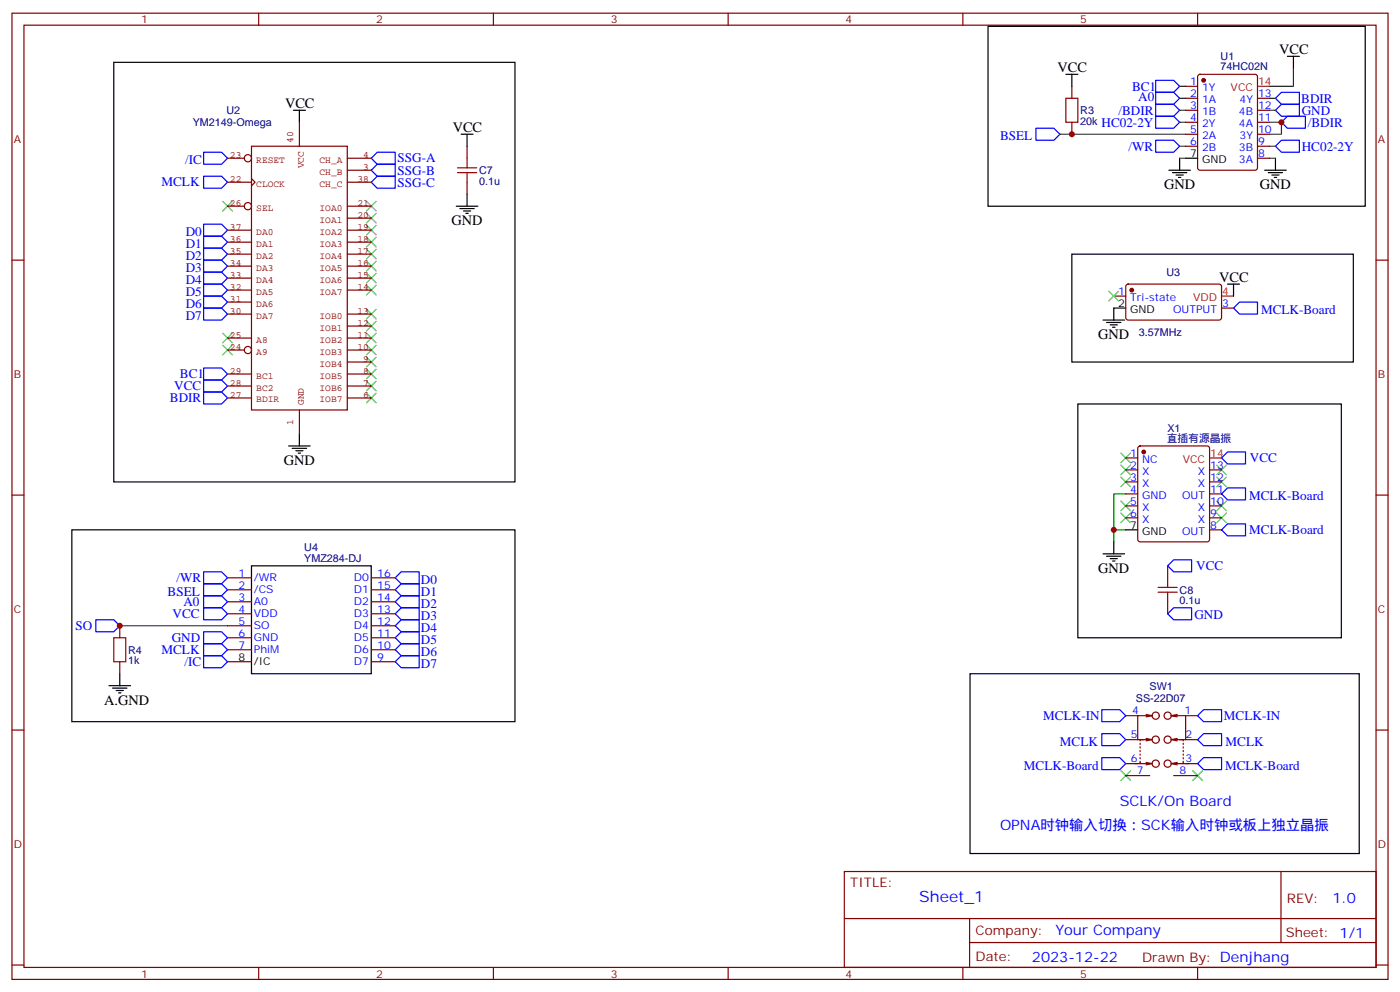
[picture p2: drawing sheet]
<svg xmlns="http://www.w3.org/2000/svg" width="412mm" height="292mm" viewBox="0 0 412 292" stroke-linecap="round" stroke-linejoin="round" font-family="sans-serif">
<g fill="none" stroke="#870000" stroke-width=".35">
<path d="M3.5 3.9h405.4v284.3h-405.4zM7.1 7.4h398.2v277.3h-398.2zM76.2 3.9v3.5M145.3 3.9v3.5M214.5 3.9v3.5M283.6 3.9v3.5M352.8 3.9v3.5M315.7 25.4v3.5M315.7 36v3.5M349.2 25.4h3.6M349.2 28.9h3.6M349.2 32.5h3.6"/>
<path d="M349.2 36h3.6M349.2 39.5h3.6M353 22.1l.5-.2h16.2l.7 .4v27.1l-.4 .6-16.5 .1-.7-.5v-27zM370.4 28.9h3.5M370.4 32.5h3.5M370.4 36h3.5M370.4 39.5h3.5M137.6 43v3.6M137.6 53.6v3.6M349.2 43h3.6M370.4 43h3.5M370.4 46.6h3.5"/>
<path d="M3.5 76.6h3.6M405.3 76.6h3.6M328.1 87.1h3.5M331.8 83.8l.5-.2 27.1 .1 .4 .6v9.5l-.7 .4-27.1-.1-.4-.6v-9.2zM359.8 90.7h3.6M331.6 138.3h3.5M331.6 134.8h3.5M335.4 131.4l.4-.2h19.8l.5 .2 .2 .5v26.9l-.2 .4-.5 .3h-19.8l-.5-.3-.2-.4v-26.9zM356.3 138.3h3.5M3.5 145.7h3.6M331.6 141.8h3.5M331.6 145.3h3.5"/>
<path d="M331.6 148.9h3.5M331.6 152.4h3.5M356.3 141.8h3.5M356.3 145.3h3.5M356.3 148.9h3.5M356.3 152.4h3.5M356.3 155.9h3.5M405.3 145.7h3.6M67 170h7.1M67 173.6h7.1M67 177.1h7.1M109.4 170h7"/>
<path d="M109.4 173.6h7M109.4 177.1h7M344 166.5v3.5M344 177.1v3.5M35.3 184.1v3.6M35.3 194.7v3.6M67 180.6h7.1M67 184.1h7.1M67 187.7h7.1M67 191.2h7.1M67 194.7h7.1M109.4 180.6h7"/>
<path d="M109.4 184.1h7M109.4 187.7h7M109.4 191.2h7M109.4 194.7h7M3.5 214.8h3.6M331.6 210.6h3.5M331.6 217.7h5.3M335.8 218.7v.4M335.8 219.8v.3M337.6 217.3l1.8 .4-1.8 .3M337.6 210.3l1.8 .3M338.7 217.7h-2.9v.3"/>
<path d="M339.4 210.6h-4.3v7.1M339.4 210.6l-1.8 .4M345 210.6h4.2v7.1M345 210.6l1.8 .4M345 217.7l1.8 .3M345.7 217.7h2.8v.3M346.8 210.3l-1.8 .3M346.8 217.3l-1.8 .4M347.5 217.7h5.3M348.5 218.7v.4M348.5 219.8v.3M349.2 210.6h3.6"/>
<path d="M405.3 214.8h3.6M331.6 224.7h4.4M331.6 228.2h7.1M335.8 224v.7h2.9M335.8 220.8v.4M335.8 221.9v.3M335.8 223v.3M337.6 224.4l1.8 .3-1.8 .4M345 224.7l1.8 .4M345.7 228.2h7.1M346.8 224.4l-1.8 .3M348.4 224.7h4.4"/>
<path d="M348.5 224v.7h-2.8M348.5 220.8v.4M348.5 221.9v.3M348.5 223v.3M248.7 256.5h156.6v28.2h-156.6zM377.3 256.5v20.9M248.7 270.3h156.5M285.6 277.4h119.6M285.6 270.3v14.1M3.5 284h3.6M76.2 284.7v3.5M145.3 284.7v3.5"/>
<path d="M214.5 284.7v3.5M283.6 284.7v3.5M352.8 284.7v3.5M405.3 284h3.6"/>
<circle cx="340.4" cy="210.6" r="1.06"/>
<circle cx="340.4" cy="217.7" r="1.06"/>
<circle cx="344" cy="210.6" r="1.06"/>
<circle cx="344" cy="217.7" r="1.06"/>
<circle cx="340.4" cy="224.7" r="1.06"/>
<circle cx="344" cy="224.7" r="1.06"/>
</g>
<path d="M314 28.9h3.5v7.1h-3.5zM134.8 50.8h5.6M134.8 49.4h5.6M137.6 46.6v2.8M137.6 50.8v2.8M341.1 174.3h5.7M341.1 172.9h5.7M344 170v2.9M344 174.3v2.8M33.5 187.7h3.5v7h-3.5z" fill="none" stroke="#a10000" stroke-width=".35"/>
<g fill="none" stroke="#000" stroke-width=".35">
<path d="M33.5 18.3h118.2v123.5h-118.2zM291 7.8h111.2v52.9h-111.2zM379.2 16.6h3.6M381 16.6v3.5M86.4 32.5h3.6M88.2 32.5v3.5M135.8 39.5h3.5M137.6 39.5v3.5M314 21.9h3.5M315.7 21.9v3.5M137.6 57.2v3.5M344.3 50.1h6.4"/>
<path d="M345.4 50.8h4.2M346.4 51.5h2.1M347.1 52.2h.7M347.5 46.6v3.5M349.2 46.6h3.6M372.5 50.1h6.4M373.6 50.8h4.2M374.6 51.5h2.2M375.4 52.2h.7M375.7 46.6v3.5M134.4 60.7h6.4M135.5 61.4h4.2"/>
<path d="M136.5 62.1h2.1M137.2 62.8h.7M315.7 74.8h82.9v31.7h-82.9zM324.9 94.2h6.4M326 94.9h4.2M327 95.6h2.1M327.7 96.3h.7M331.6 90.7h-3.5v3.5M361.6 83.6h3.5M363.4 83.6v3.5M317.5 118.9h77.6v68.8h-77.6zM85 131.2h6.4"/>
<path d="M86.1 131.9h4.2M87.1 132.6h2.2M87.8 133.3h.7M88.2 127.7v3.5M21.2 155.9h130.5v56.5h-130.5zM328.1 159.5v3.5M331.6 155.9h3.5M74.1 166.5h35.3v31.8h-35.3zM324.9 163h6.4M326 163.7h4.2M327 164.4h2.1M327.7 165.1h.7"/>
<path d="M35.3 198.3v3.5M285.8 198.3h114.6v52.9h-114.6zM32.1 201.8h6.4M33.2 202.5h4.2M34.2 203.2h2.1M34.9 203.9h.7"/>
</g>
<g fill="none" stroke="#00f" stroke-width=".35">
<path d="M305.2 37.7h5.2l1.8 1.8-1.8 1.8h-5.2zM340.4 27.2h5.3l1.8 1.7-1.8 1.8h-5.3zM340.4 30.7h5.3l1.8 1.8-1.8 1.7h-5.3zM340.4 23.6h5.3l1.8 1.8-1.8 1.8h-5.3zM340.4 34.2h5.3l1.8 1.8-1.8 1.7h-5.3zM377.5 27.2h5.3v3.5h-5.3l-1.8-1.8zM377.5 30.7h5.3v3.5h-5.3l-1.8-1.7zM379.2 34.2h5.3v3.5h-5.3l-1.7-1.7zM60 51.9h5.3l1.7 1.7-1.7 1.8h-5.3zM60 44.8h5.3l1.7 1.8-1.7 1.7h-5.3zM111.1 44.8h5.3v3.5h-5.3l-1.7-1.7zM111.1 48.3h5.3v3.6h-5.3l-1.7-1.8z"/>
<path d="M111.1 51.9h5.3v3.5h-5.3l-1.7-1.8zM340.4 41.3h5.3l1.8 1.7-1.8 1.8h-5.3zM377.5 41.3h5.3v3.5h-5.3l-1.8-1.8zM60 76.6h5.3l1.7 1.7-1.7 1.8h-5.3zM60 73h5.3l1.7 1.8-1.7 1.8h-5.3zM60 69.5h5.3l1.7 1.8-1.7 1.7h-5.3zM60 66h5.3l1.7 1.7-1.7 1.8h-5.3zM60 80.1h5.3l1.7 1.7-1.7 1.8h-5.3zM60 90.7h5.3l1.7 1.7-1.7 1.8h-5.3zM60 87.1h5.3l1.7 1.8-1.7 1.8h-5.3zM60 83.6h5.3l1.7 1.8-1.7 1.7h-5.3zM365.1 88.9h5.3v3.5h-5.3l-1.7-1.7z"/>
<path d="M60 115.4h5.3l1.7 1.7-1.7 1.8h-5.3zM60 108.3h5.3l1.7 1.8-1.7 1.7h-5.3zM60 111.8h5.3l1.7 1.8-1.7 1.8h-5.3zM361.6 133h5.3v3.5h-5.3l-1.8-1.7zM361.6 143.6h5.3v3.5h-5.3l-1.8-1.8zM361.6 154.2h5.3v3.5h-5.3l-1.8-1.8zM60 171.8h5.3l1.7 1.8-1.7 1.7h-5.3zM60 168.3h5.3l1.7 1.7-1.7 1.8h-5.3zM60 175.3h5.3l1.7 1.8-1.7 1.8h-5.3zM60 178.9h5.3l1.7 1.7-1.7 1.8h-5.3zM118.2 168.3h5.3v3.5h-5.3l-1.8-1.8zM118.2 171.8h5.3v3.5h-5.3l-1.8-1.7z"/>
<path d="M118.2 175.3h5.3v3.6h-5.3l-1.8-1.8zM118.2 178.9h5.3v3.5h-5.3l-1.8-1.8zM345.7 164.7h5.3v3.6h-5.3l-1.7-1.8zM28.2 182.4h5.3l1.8 1.7-1.8 1.8h-5.3zM60 193h5.3l1.7 1.7-1.7 1.8h-5.3zM60 185.9h5.3l1.7 1.8-1.7 1.7h-5.3zM60 189.4h5.3l1.7 1.8-1.7 1.8h-5.3zM116.4 191.2l1.8-1.8h5.3v3.6h-5.3zM118.2 182.4h5.3v3.5h-5.3l-1.8-1.8zM118.2 185.9h5.3v3.5h-5.3l-1.8-1.7zM118.2 193h5.3v3.5h-5.3l-1.8-1.8zM344 180.6l1.7-1.7h5.3v3.5h-5.3z"/>
<path d="M324.6 215.9h5.2l1.8 1.8-1.8 1.7h-5.2zM324.6 208.8h5.2l1.8 1.8-1.8 1.8h-5.2zM354.5 215.9h5.3v3.5h-5.3l-1.7-1.7zM354.5 208.8h5.3v3.6h-5.3l-1.7-1.8zM324.6 223h5.2l1.8 1.7-1.8 1.8h-5.2zM354.5 223h5.3v3.5h-5.3l-1.7-1.8z"/>
</g>
<g fill="none" stroke="#3c3" stroke-width=".35">
<path d="M65.6 59.3l2.8 2.8M68.4 59.3l-2.8 2.8M107.9 59.3l2.9 2.8M110.8 59.3l-2.9 2.8M107.9 76.9l2.9 2.8M107.9 73.4l2.9 2.8M107.9 69.8l2.9 2.9M107.9 66.3l2.9 2.8M107.9 62.8l2.9 2.8M110.8 76.9l-2.9 2.8M110.8 73.4l-2.9 2.8M110.8 69.8l-2.9 2.9"/>
<path d="M110.8 66.3l-2.9 2.8M110.8 62.8l-2.9 2.8M65.6 98.1l2.8 2.8M68.4 98.1l-2.8 2.8M107.9 98.1l2.9 2.8M107.9 94.5l2.9 2.9M107.9 91l2.9 2.8M107.9 84l2.9 2.8M107.9 80.4l2.9 2.9M110.8 98.1l-2.9 2.8M110.8 94.5l-2.9 2.9M110.8 91l-2.9 2.8"/>
<path d="M110.8 84l-2.9 2.8M110.8 80.4l-2.9 2.9M326.7 85.7l2.8 2.8M329.5 85.7l-2.8 2.8M65.6 101.6l2.8 2.8M68.4 101.6l-2.8 2.8M107.9 115.7l2.9 2.8M107.9 112.2l2.9 2.8M107.9 108.7l2.9 2.8M107.9 105.1l2.9 2.8M107.9 101.6l2.9 2.8M110.8 115.7l-2.9 2.8"/>
<path d="M110.8 112.2l-2.9 2.8M110.8 108.7l-2.9 2.8M110.8 105.1l-2.9 2.8M110.8 101.6l-2.9 2.8M330.2 136.9l2.8 2.8M330.2 133.3l2.8 2.9M333 136.9l-2.8 2.8M333 133.3l-2.8 2.9M358.4 136.9l2.8 2.8M361.2 136.9l-2.8 2.8M330.2 151l2.8 2.8M330.2 147.5l2.8 2.8"/>
<path d="M330.2 140.4l2.8 2.8M333 151l-2.8 2.8M333 147.5l-2.8 2.8M333 140.4l-2.8 2.8M358.4 140.4l2.8 2.8M358.4 147.5l2.8 2.8M358.4 151l2.8 2.8M361.2 140.4l-2.8 2.8M361.2 147.5l-2.8 2.8M361.2 151l-2.8 2.8M330.2 226.8l2.8 2.9M333 226.8l-2.8 2.9"/>
<path d="M351.4 226.8l2.8 2.9M354.2 226.8l-2.8 2.9"/>
</g>
<g fill="none" stroke="#008700" stroke-width=".35">
<path d="M312.2 39.5h37M347.5 36h1.7M347.5 32.5h1.7M347.5 28.9h1.7M347.5 25.4h1.7M373.9 36h3.6v3.5h-3.6M373.9 32.5h1.8M373.9 28.9h1.8M381 20.1v5.3h-7.1M347.5 46.6h1.7M347.5 43h1.7M373.9 46.6h1.8"/>
<path d="M373.9 43h1.8M328.1 155.9h3.5M331.6 145.3h-3.5v14.2M35.3 184.1h31.7"/>
</g>
<path d="M370.4 25.4h3.5M359.8 87.1h3.6M356.3 134.8h3.5" fill="none" stroke="#f00" stroke-width=".35"/>
<g fill="#870000" stroke="#870000" stroke-width=".35">
<circle cx="336.9" cy="133" r=".53"/>
<circle cx="333.4" cy="85.4" r=".53"/>
<circle cx="354.5" cy="23.6" r=".53"/>
</g>
<g fill="none" stroke="#850000" stroke-width=".35">
<path d="M88.2 36v7M67 53.6h7.1M67 46.6h5M74.1 43h28.2v77.6h-28.2zM74.1 52.6l1 1-1 1.1M102.3 53.6h7.1M102.3 46.6h7.1M102.3 50.1h7.1M67 78.3h7.1M67 74.8h7.1M67 71.3h7.1M67 67.7h7.1"/>
<path d="M67 60.7h5M102.3 78.3h7.1M102.3 74.8h7.1M102.3 71.3h7.1M102.3 67.7h7.1M102.3 64.2h7.1M102.3 60.7h7.1M67 99.5h7.1M67 92.4h7.1M67 85.4h7.1M67 81.8h7.1M67 88.9h7.1"/>
<path d="M102.3 99.5h7.1M102.3 96h7.1M102.3 92.4h7.1M102.3 85.4h7.1M102.3 81.8h7.1M67 103h5M67 117.1h7.1M67 113.6h7.1M67 110.1h7.1M102.3 103h7.1M102.3 117.1h7.1M102.3 113.6h7.1"/>
<path d="M102.3 110.1h7.1M102.3 106.5h7.1M88.2 120.6v7.1"/>
<circle cx="73" cy="46.6" r="1.06"/>
<circle cx="73" cy="60.7" r="1.06"/>
<circle cx="73" cy="103" r="1.06"/>
</g>
<g fill="#c00">
<circle cx="315.7" cy="39.5" r=".88"/>
<circle cx="377.5" cy="36" r=".88"/>
<circle cx="328.1" cy="155.9" r=".88"/>
<circle cx="35.3" cy="184.1" r=".88"/>
</g>
<text font-size="4.6" fill="#00f" x="270.8" y="265.5">Sheet_1</text>
<g font-size="4.2">
<text x="376.8" y="15.9">VCC</text>
<text x="311.5" y="21.2">VCC</text>
<text x="84" y="31.8">VCC</text>
<text x="133.3" y="38.8">VCC</text>
<text x="342.9" y="55.7">GND</text>
<text x="371.1" y="55.7">GND</text>
<text x="133" y="66.3">GND</text>
<text x="359.1" y="82.9">VCC</text>
<text x="323.5" y="99.8">GND</text>
<text x="83.6" y="136.9">GND</text>
<text x="323.5" y="168.6">GND</text>
<text x="30.7" y="207.4">A.GND</text>
</g>
<g font-size="4.2" fill="#00f">
<text x="329.8" y="237.1">SCLK/On Board</text>
<text x="294.6" y="244.1">OPNA时钟输入切换：SCK输入时钟或板上独立晶振</text>
<text x="392.5" y="265.7">1.0</text>
<text x="310.9" y="275.3">Your Company</text>
<text x="304" y="283.1">2023-12-22</text>
</g>
<g font-size="3.9" fill="#00f">
<text x="333.5" y="26.7">BC1</text>
<text x="335.3" y="29.6">A0</text>
<text x="329.4" y="33.7">/BDIR</text>
<text x="383.3" y="30.2">BDIR</text>
<text x="383.5" y="33.7">GND</text>
<text x="294.6" y="41.3">BSEL</text>
<text x="324.5" y="37.2">HC02-2Y</text>
<text x="385.2" y="37.2">/BDIR</text>
<text x="117.1" y="47.8">SSG-A</text>
<text x="332.4" y="44.3">/WR</text>
<text x="383.5" y="44.3">HC02-2Y</text>
<text x="54.5" y="48.3">/IC</text>
<text x="117.1" y="51.4">SSG-B</text>
<text x="47.6" y="54.9">MCLK</text>
<text x="117.1" y="54.9">SSG-C</text>
<text x="54.7" y="69.5">D0</text>
<text x="54.7" y="76.6">D2</text>
<text x="54.7" y="73">D1</text>
<text x="54.7" y="83.6">D4</text>
<text x="54.7" y="80.1">D3</text>
<text x="54.7" y="87.1">D5</text>
<text x="54.7" y="94.2">D7</text>
<text x="54.7" y="90.7">D6</text>
<text x="371.5" y="92.4">MCLK-Board</text>
<text x="53" y="111.3">BC1</text>
<text x="50.1" y="118.4">BDIR</text>
<text x="51.4" y="114.8">VCC</text>
<text x="368.2" y="136">VCC</text>
<text x="367.9" y="147.1">MCLK-Board</text>
<text x="368" y="157.2">MCLK-Board</text>
<text x="352.4" y="167.8">VCC</text>
<text x="52" y="171.3">/WR</text>
<text x="124" y="171.8">D0</text>
<text x="49.4" y="175.3">BSEL</text>
<text x="54" y="178.4">A0</text>
<text x="124" y="175.3">D1</text>
<text x="124" y="178.9">D2</text>
<text x="22.3" y="185.4">SO</text>
<text x="50.8" y="181.9">VCC</text>
<text x="124" y="185.9">D4</text>
<text x="124" y="182.4">D3</text>
<text x="351.8" y="182.1">GND</text>
<text x="50.6" y="188.9">GND</text>
<text x="124" y="189.4">D5</text>
<text x="47.6" y="192.5">MCLK</text>
<text x="54.3" y="196">/IC</text>
<text x="124" y="193">D6</text>
<text x="124" y="196.5">D7</text>
<text x="307.3" y="211.9">MCLK-IN</text>
<text x="360.5" y="211.9">MCLK-IN</text>
<text x="312.2" y="219.4">MCLK</text>
<text x="361" y="219.4">MCLK</text>
<text x="301.6" y="226.5">MCLK-Board</text>
<text x="360.9" y="226.5">MCLK-Board</text>
</g>
<g font-size="3.9" fill="#800">
<text x="250.5" y="261.1">TITLE:</text>
<text x="379.1" y="265.7">REV:</text>
<text x="287.4" y="275.3">Company:</text>
<text x="378.7" y="275.9">Sheet: 1/1</text>
<text x="287.4" y="282.9">Date:</text>
<text x="336.4" y="283">Drawn By: Denjhang</text>
</g>
<g font-size="3.2" fill="#800">
<text x="41.6" y="6.9">1</text>
<text x="110.8" y="6.9">2</text>
<text x="179.9" y="6.9">3</text>
<text x="249.1" y="6.9">4</text>
<text x="318.2" y="6.9">5</text>
<text x="4.1" y="42">A</text>
<text x="405.9" y="42">A</text>
<text x="4.1" y="111.1">B</text>
<text x="405.9" y="111.1">B</text>
<text x="4.1" y="180.3">C</text>
<text x="405.9" y="180.3">C</text>
<text x="4.1" y="249.4">D</text>
<text x="405.9" y="249.4">D</text>
<text x="41.6" y="287.7">1</text>
<text x="110.8" y="287.7">2</text>
<text x="179.9" y="287.7">3</text>
<text x="249.1" y="287.7">4</text>
<text x="318.2" y="287.7">5</text>
</g>
<g font-size="3.2" fill="#000080">
<text x="359.6" y="17.6">U1</text>
<text x="359.6" y="20.7">74HC02N</text>
<text x="66.7" y="33.6">U2</text>
<text x="318.2" y="33.6">R3</text>
<text x="56.8" y="37.1">YM2149-Omega</text>
<text x="318.2" y="36.8">20k</text>
<text x="141.1" y="51.2">C7</text>
<text x="141.1" y="54.4">0.1u</text>
<text x="343.6" y="81.2">U3</text>
<text x="335.5" y="98.9">3.57MHz</text>
<text x="343.7" y="130.1">直插有源晶振</text>
<text x="343.9" y="127">X1</text>
<text x="89.6" y="165.4">YMZ284-DJ</text>
<text x="89.6" y="162.2">U4</text>
<text x="347.5" y="177.9">0.1u</text>
<text x="347.5" y="174.7">C8</text>
<text x="37.7" y="195.5">1k</text>
<text x="37.7" y="192.3">R4</text>
<text x="338.6" y="202.9">SW1</text>
<text x="334.6" y="206.5">SS-22D07</text>
</g>
<g font-size="3.2" fill="#00f">
<text x="350.6" y="25">1</text>
<text x="350.6" y="28.6">2</text>
<text x="354.1" y="26.8">1Y</text>
<text x="370.6" y="28.6">13</text>
<text x="350.6" y="32.1">3</text>
<text x="350.6" y="35.6">4</text>
<text x="354.1" y="30.3">1A</text>
<text x="354.1" y="33.9">1B</text>
<text x="364.9" y="33.9">4B</text>
<text x="365.1" y="30.3">4Y</text>
<text x="370.6" y="35.6">11</text>
<text x="370.6" y="32.1">12</text>
<text x="350.6" y="39.2">5</text>
<text x="354.1" y="37.4">2Y</text>
<text x="354.1" y="40.9">2A</text>
<text x="364.9" y="37.4">4A</text>
<text x="365.1" y="40.9">3Y</text>
<text x="370.6" y="39.2">10</text>
<text x="350.6" y="42.7">6</text>
<text x="354.1" y="44.4">2B</text>
<text x="364.9" y="44.4">3B</text>
<text x="364.9" y="48">3A</text>
<text x="370.6" y="46.2">8</text>
<text x="370.6" y="42.7">9</text>
<text x="329.4" y="86.8">1</text>
<text x="332.9" y="88.5">Tri-state</text>
<text x="345.6" y="92.1">OUTPUT</text>
<text x="360" y="90.3">3</text>
<text x="332.9" y="137.9">2</text>
<text x="332.9" y="134.4">1</text>
<text x="336.4" y="136.2">NC</text>
<text x="356.5" y="137.9">13</text>
<text x="332.9" y="141.5">3</text>
<text x="336.4" y="143.2">X</text>
<text x="336.4" y="139.7">X</text>
<text x="352.8" y="139.7">X</text>
<text x="352.8" y="143.2">X</text>
<text x="356.5" y="141.5">12</text>
<text x="332.9" y="148.5">5</text>
<text x="332.9" y="145">4</text>
<text x="336.4" y="146.8">GND</text>
<text x="348.2" y="146.8">OUT</text>
<text x="356.5" y="145">11</text>
<text x="356.5" y="148.5">10</text>
<text x="332.9" y="152">6</text>
<text x="336.4" y="153.8">X</text>
<text x="336.4" y="150.3">X</text>
<text x="352.8" y="150.3">X</text>
<text x="352.8" y="153.8">X</text>
<text x="356.5" y="152">9</text>
<text x="356.5" y="155.6">8</text>
<text x="348.2" y="157.3">OUT</text>
<text x="70.3" y="169.7">1</text>
<text x="70.3" y="173.2">2</text>
<text x="74.8" y="171.1">/WR</text>
<text x="104.2" y="171.1">D0</text>
<text x="111.1" y="169.7">16</text>
<text x="111.1" y="173.2">15</text>
<text x="70.3" y="176.7">3</text>
<text x="74.8" y="174.6">/CS</text>
<text x="74.8" y="178.2">A0</text>
<text x="104.2" y="174.6">D1</text>
<text x="104.2" y="178.2">D2</text>
<text x="111.1" y="176.7">14</text>
<text x="70.3" y="180.3">4</text>
<text x="70.3" y="183.8">5</text>
<text x="74.8" y="181.7">VDD</text>
<text x="74.8" y="185.2">SO</text>
<text x="104.2" y="181.7">D3</text>
<text x="104.2" y="185.2">D4</text>
<text x="111.1" y="180.3">13</text>
<text x="111.1" y="183.8">12</text>
<text x="70.3" y="187.3">6</text>
<text x="70.3" y="190.9">7</text>
<text x="74.8" y="188.7">GND</text>
<text x="104.2" y="188.7">D5</text>
<text x="111.1" y="187.3">11</text>
<text x="111.1" y="190.9">10</text>
<text x="74.8" y="192.3">PhiM</text>
<text x="104.2" y="192.3">D6</text>
<text x="104.2" y="195.8">D7</text>
<text x="111.1" y="194.4">9</text>
<text x="333.5" y="210.3">4</text>
<text x="348.9" y="210.3">1</text>
<text x="333.1" y="217.3">5</text>
<text x="349.2" y="217.3">2</text>
<text x="333.1" y="224.4">6</text>
<text x="334.9" y="227.9">7</text>
<text x="347.5" y="227.9">8</text>
<text x="349.2" y="224.4">3</text>
</g>
<g font-size="3.2" fill="#f00">
<text x="362.5" y="26.8">VCC</text>
<text x="370.6" y="25">14</text>
<text x="351.5" y="88.5">VDD</text>
<text x="360" y="86.8">4</text>
<text x="348.4" y="136.2">VCC</text>
<text x="356.5" y="134.4">14</text>
</g>
<g font-size="3.2">
<text x="350.6" y="46.2">7</text>
<text x="354.1" y="48">GND</text>
<text x="329.4" y="90.3">2</text>
<text x="332.9" y="92.1">GND</text>
<text x="332.9" y="155.6">7</text>
<text x="336.4" y="157.3">GND</text>
<text x="70.3" y="194.4">8</text>
<text x="74.8" y="195.8">/IC</text>
</g>
<g font-size="2.8" fill="#840000">
<text x="86.4" y="42" transform="rotate(-90 86.4 42)">40</text>
<text x="67.7" y="46.5">23</text>
<text x="75.5" y="47.9">RESET</text>
<text x="94.1" y="47.9">CH_A</text>
<text x="107" y="46.5">4</text>
<text x="67.7" y="53.6">22</text>
<text x="89.5" y="49.5" transform="rotate(-90 89.5 49.5)">VCC</text>
<text x="94.1" y="51.4">CH_B</text>
<text x="105.3" y="53.6">38</text>
<text x="107" y="50.1">3</text>
<text x="75.5" y="54.9">CLOCK</text>
<text x="94.1" y="54.9">CH_C</text>
<text x="67.7" y="60.6">26</text>
<text x="75.5" y="62">SEL</text>
<text x="94.1" y="65.5">IOA1</text>
<text x="94.1" y="62">IOA0</text>
<text x="105.3" y="64.2">20</text>
<text x="105.3" y="60.6">21</text>
<text x="67.7" y="71.2">36</text>
<text x="67.7" y="67.7">37</text>
<text x="75.5" y="69.1">DA0</text>
<text x="94.1" y="69.1">IOA2</text>
<text x="105.3" y="71.2">18</text>
<text x="105.3" y="67.7">19</text>
<text x="67.7" y="74.8">35</text>
<text x="75.5" y="76.1">DA2</text>
<text x="75.5" y="72.6">DA1</text>
<text x="94.1" y="76.1">IOA4</text>
<text x="94.1" y="72.6">IOA3</text>
<text x="105.3" y="74.8">17</text>
<text x="67.7" y="81.8">33</text>
<text x="67.7" y="78.3">34</text>
<text x="75.5" y="83.2">DA4</text>
<text x="75.5" y="79.6">DA3</text>
<text x="94.1" y="83.2">IOA6</text>
<text x="94.1" y="79.6">IOA5</text>
<text x="105.3" y="81.8">15</text>
<text x="105.3" y="78.3">16</text>
<text x="67.7" y="88.9">31</text>
<text x="67.7" y="85.3">32</text>
<text x="75.5" y="86.7">DA5</text>
<text x="94.1" y="86.7">IOA7</text>
<text x="105.3" y="85.3">14</text>
<text x="67.7" y="92.4">30</text>
<text x="75.5" y="93.8">DA7</text>
<text x="75.5" y="90.2">DA6</text>
<text x="94.1" y="93.8">IOB0</text>
<text x="105.3" y="95.9">12</text>
<text x="105.3" y="92.4">13</text>
<text x="67.7" y="99.4">25</text>
<text x="75.5" y="100.8">A8</text>
<text x="94.1" y="100.8">IOB2</text>
<text x="94.1" y="97.3">IOB1</text>
<text x="105.3" y="99.4">11</text>
<text x="67.7" y="103">24</text>
<text x="75.5" y="104.3">A9</text>
<text x="94.1" y="104.3">IOB3</text>
<text x="94.1" y="107.9">IOB4</text>
<text x="105.3" y="103">10</text>
<text x="107" y="106.5">9</text>
<text x="67.7" y="113.6">28</text>
<text x="67.7" y="110">29</text>
<text x="75.5" y="111.4">BC1</text>
<text x="94.1" y="111.4">IOB5</text>
<text x="107" y="113.6">7</text>
<text x="107" y="110">8</text>
<text x="67.7" y="117.1">27</text>
<text x="75.5" y="118.4">BDIR</text>
<text x="75.5" y="114.9">BC2</text>
<text x="89.5" y="119.2" transform="rotate(-90 89.5 119.2)">GND</text>
<text x="94.1" y="118.4">IOB7</text>
<text x="94.1" y="114.9">IOB6</text>
<text x="107" y="117.1">6</text>
<text x="86.4" y="125.2" transform="rotate(-90 86.4 125.2)">1</text>
</g>
</svg>
